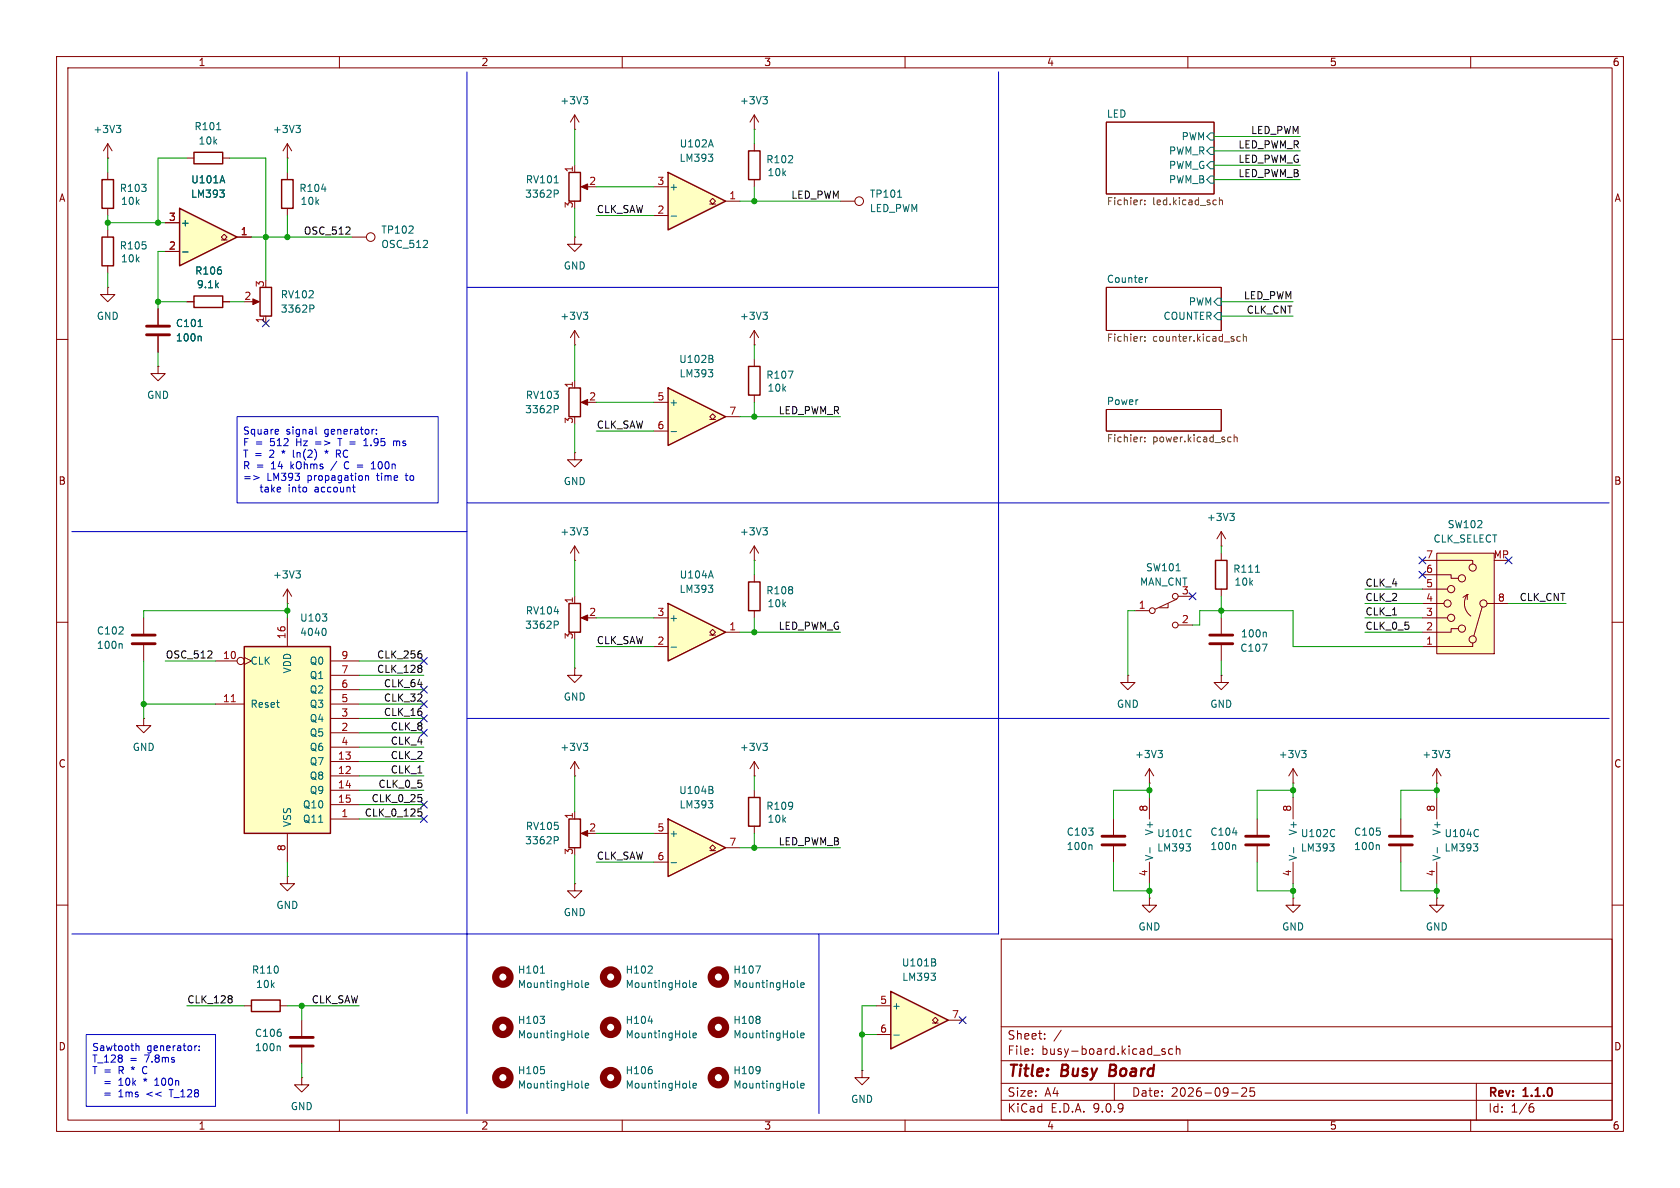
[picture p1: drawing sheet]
<svg xmlns="http://www.w3.org/2000/svg" width="297mm" height="210mm" viewBox="0 0 297 210" stroke-linecap="round" stroke-linejoin="round" font-family="sans-serif">
<g fill="none" stroke="#840000" stroke-width=".18">
<path d="M10 10h277v190h-277zM12 12h273v186h-273zM60 10v2M110 10v2M160 10v2M210 10v2M260 10v2M195.6 21.6h19v12.7h-19zM195.6 50.8h20.3v7.6h-20.3zM10 60h2M195.6 72.4h20.3v3.8h-20.3zM285 60h2"/>
<path d="M10 110h2M285 110h2M10 160h2M177 166h108v32h-108zM285 160h2M60 198v2M110 198v2M160 198v2M177 194.5h108M177 191.5h108M177 187.5h108M177 181.5h108"/>
<path d="M182.5 186.3v.1M182.5 185.5v.1M184.7 183.6v.1M184.7 182.8v.1M187.6 182.1l-1.3 2M197 191.5v3M204 186.5h1.1M206 185.5l-.4-.1-.2 .2 .1 .2 .5 .2v.3h-.6M207.3 185.5l-.4-.1-.3 .3v.4l.1 .2h.6M208 185.5l.2-.1 .3 .1 .1 .9M208 184.9v1.5M210 198v2"/>
<path d="M217.7 193.2h1.2M219.5 192.4l.6-.1 .2 .1 .1 .3-.9 1.1h.9M221.7 192.3h-.7v.7l.2-.1h.5l.1 .3-.1 .5-.2 .1-.5-.1M260 198v2M261 191.5v6.5M270.6 195.7h.4l.2 .3-.1 .5-.5 .1M271 195.1l-.4 .1"/>
</g>
<path d="M196.3 188.2l-.2 2h.7" fill="none" stroke="#840000" stroke-width=".4"/>
<g fill="none" stroke="#725600" stroke-width=".18">
<path d="M202 35.4h-.3M202.4 35.4v.1M202.4 36.1v.1M214.9 35.4h.1M215 36.1l-.1 .1M215.6 35.5l.2-.1h.3v.8M215.6 34.9v1.3M202 59.5h-.3M202.4 59.5v.2M219.3 59.5h-.4l-.2 .2 .1 .6h.5M219.8 59.6l.2-.1h.3l.1 .8M219.8 59.1v1.2"/>
<path d="M202 77.3h-.3M202.4 78v.1M202.4 60.2v.1M202.4 77.3v.1M217.3 77.3h.3M217.6 78l-.3 .1M218.2 77.4l.2-.1h.3v.8M218.2 76.8v1.3"/>
</g>
<path d="M214 23.5h.6v1.3h-.6l-.6-.7zM214 28.6h.6v1.2h-.6l-.6-.6zM214 26h.6v1.3h-.6l-.6-.6zM214 31.1h.6v1.3h-.6l-.6-.6zM202.5 49.1v.8M202.9 49.1l-.4 .2M215.3 52.7h.6v1.3h-.6l-.7-.7zM215.3 55.2h.6v1.3h-.6l-.7-.6z" fill="none" stroke="#006464" stroke-width=".18"/>
<path d="M118.1 144.8l10.2 5.1-10.2 5z" fill="#ffffc2"/>
<path d="M118.1 144.8l10.2 5.1-10.2 5zM132.3 141h2.1v5.1h-2.1z" fill="none" stroke="#840000" stroke-width=".25"/>
<path d="M133.3 139.7v1.3M115.6 147.3h2.5M115.6 152.4h2.5M125.5 150.4h.5l-.5-.5 .5-.5 .5 .5-.5 .5h.5M128.3 149.9h2.5M133.3 146.1v1.2M254 158.8v1.2h1.3l-1.3 1.3-1.3-1.3h1.3M254 158.8h.1" fill="none" stroke="#840000" stroke-width=".18"/>
<path d="M125.8 139.6l.3 .3-.1 .3-.2 .1M125.9 139.1l.1 .2-.1 .3M118.6 152.5h1M125.2 141.5h.8l-.4 .5M125.9 142.2v.5" fill="none" stroke="#006464" stroke-width=".18"/>
<path d="M254 97.8h10.2v17.8h-10.2z" fill="#ffffc2"/>
<g fill="none" stroke="#840000" stroke-width=".18">
<path d="M19 50.8v1.3h1.3l-1.3 1.2-1.2-1.2h1.2M19 50.8h.1M33 53.3h1.3M39.4 53.3h1.2M251.5 99.1h8.8v.6M254 97.8h10.2v17.8h-10.2zM101.6 105.4v1.3M103.1 109.2h1M200.7 108h2.5M206.5 106.7v.7h-1.5M208 105.9l-3.8 1.8M208.3 105.4h2.5"/>
<path d="M208.3 110.5h2.5M251.5 101.6h5v.6h1.3M251.5 106.7h3.8M251.5 109.2h4.4M251.5 104.1h4.4M257.8 111.1h-1.3v.7h-5M259.4 105.1a2.73 2.73 0 0 0 .6 3.8M259.4 105.1h.1M259.4 105.1v.9M259.4 105.1l-.8 .5M260.3 113.7v.6h-8.8M262 107.3l-1.4 5.1"/>
<path d="M262.9 106.7h3.8"/>
<circle cx="203.7" cy="108" r=".51"/>
<circle cx="207.8" cy="105.4" r=".51"/>
<circle cx="207.8" cy="110.5" r=".51"/>
<circle cx="255.9" cy="106.7" r=".63"/>
<circle cx="256.5" cy="109.2" r=".63"/>
<circle cx="256.5" cy="104.1" r=".63"/>
<circle cx="258.4" cy="102.2" r=".63"/>
<circle cx="258.4" cy="111.1" r=".63"/>
<circle cx="260.3" cy="113" r=".63"/>
<circle cx="260.3" cy="100.3" r=".63"/>
<circle cx="262.3" cy="106.7" r=".63"/>
</g>
<path d="M98 109.8h.5l.2 .2-.1 .4-.6 .1M207.9 100.9h.7" fill="none" stroke="#006464" stroke-width=".18"/>
<path d="M34.3 52.3h5.1v2.1h-5.1zM100.6 106.7h2v5.1h-2z" fill="none" stroke="#840000" stroke-width=".25"/>
<path d="M102.7 109.2l1.2-.5v1z" fill="#840000" stroke="#840000" stroke-width=".18"/>
<path d="M118.1 106.7l10.2 5.1-10.2 5z" fill="#ffffc2"/>
<path d="M18 31.8h2.1v5h-2.1zM46 50.8h2v5.1h-2zM118.1 106.7l10.2 5.1-10.2 5z" fill="none" stroke="#840000" stroke-width=".25"/>
<g fill="none" stroke="#840000" stroke-width=".18">
<path d="M19 27.9h.1M19 25.4l-.7 1.3M19 25.4l.8 1.3M19 25.4v2.5M19 30.5v1.3M19 36.8v1.3M44.4 53.3h1.1M47 55.9v1.3M62.2 41.9h2.6M101.6 41.9v1.3h1.3l-1.3 1.3-1.3-1.3h1.3M101.6 41.9h.1M101.6 99.1h.1"/>
<path d="M101.6 96.5l-.8 1.3M101.6 96.5l.8 1.3M101.6 96.5v2.6M25.4 109.2v2.8M25.4 114v2.8M115.6 109.2h2.5M115.6 114.3h2.5M125.5 112.3h.5l-.5-.5 .5-.5 .5 .5-.5 .5h.5M128.3 111.8h2.5M25.4 127v1.3h1.3l-1.3 1.2-1.3-1.2h1.3M25.4 127h.1M228.6 138.4h.1"/>
<path d="M228.6 135.9v2.5M228.6 135.9l-.8 1.3M228.6 135.9l.8 1.3M254 138.4h.1M254 135.9l-.8 1.3M254 135.9l.8 1.3M254 135.9v2.5M228.6 158.8v1.2h1.3l-1.3 1.3-1.3-1.3h1.3M228.6 158.8h.1M228.6 141v3.8M228.6 152.4v3.8M247.6 144.8v2.8"/>
<path d="M247.6 149.6v2.8M254 141v3.8M254 152.4v3.8"/>
<circle cx="65.5" cy="41.9" r=".76"/>
</g>
<g fill="none" stroke="#006464" stroke-width=".18">
<path d="M20.6 22.2h.7l-.4 .5M21.1 22.7l.2 .2v.3l-.2 .2M54.8 53.9h.5l.2 .3-.1 .3-.6 .1M103.1 93.3h.8l-.4 .5M103.7 93.8l.2 .2v.3l-.2 .3M21.4 113.8l.2 .2v.6M118.6 114.4h1M125.2 103.4h.8l-.4 .5M125.7 100.9l.4 1.3M125.9 104.1v.5M230.1 132.7h.8l-.4 .4M230.7 133.1l.2 .3v.3l-.2 .2"/>
<path d="M255.5 132.7h.8l-.4 .4M256.1 133.1l.2 .3v.3l-.2 .2M228.7 149.8v1M235.1 149.2h.7l-.4 .5M235.8 149.8v.5M235.9 146.7l.1 .1M236 147.8h-.1M243.7 149.3l.2 .2v.7M254.1 149.8v1M260.5 149.2h.7l-.4 .5M261.2 149.8v.5M261.3 146.7l.1 .1"/>
<path d="M261.4 147.8h-.1"/>
</g>
<path d="M23.4 112.3h4M23.4 113.8h4M245.6 147.8h4.1M245.6 149.4h4.1" fill="none" stroke="#840000" stroke-width=".51"/>
<path d="M44.7 52.8l1.1 .5-1.1 .5z" fill="#840000" stroke="#840000" stroke-width=".18"/>
<path d="M118.1 68.6l10.2 5.1-10.2 5z" fill="#ffffc2"/>
<path d="M34.3 26.9h5.1v2.1h-5.1zM100.6 68.6h2v5.1h-2zM118.1 68.6l10.2 5.1-10.2 5z" fill="none" stroke="#840000" stroke-width=".25"/>
<g fill="none" stroke="#840000" stroke-width=".18">
<path d="M33 27.9h1.3M39.4 27.9h1.2M27.9 54.6v2.8M27.9 59.4v2.8M101.6 58.4v2.6M101.6 58.4l-.8 1.3M101.6 58.4l.8 1.3M27.9 64.8v1.2h1.3l-1.3 1.3-1.2-1.3h1.2M27.9 64.8h.1M101.6 61h.1M101.6 67.3v1.3M103.1 71.1h1"/>
<path d="M115.6 71.1h2.5M115.6 76.2h2.5M125.5 74.2h.5l-.5-.5 .5-.5 .5 .5-.5 .5h.5M128.3 73.7h2.5M101.6 80v1.3h1.3l-1.3 1.3-1.3-1.3h1.3M101.6 80h.1"/>
</g>
<path d="M38.3 22.9h.7M35 57.7h.8M35.4 59.4l.2 .2v.7M103.1 55.2h.8l-.4 .5M103.7 55.7l.2 .2v.3l-.2 .3M98 71.7h.5l.2 .2-.1 .4-.6 .1M118.6 76.3h1M125.2 65.3h.8l-.4 .5M125.8 63.4l.3 .3-.1 .3-.2 .1M125.9 62.9l.1 .2-.1 .3M125.9 66v.5" fill="none" stroke="#006464" stroke-width=".18"/>
<path d="M25.9 57.7h4.1M25.9 59.2h4.1" fill="none" stroke="#840000" stroke-width=".51"/>
<path d="M102.7 71.1l1.2-.5v1z" fill="#840000" stroke="#840000" stroke-width=".18"/>
<path d="M31.7 36.8l10.2 5.1-10.2 5.1z" fill="#ffffc2"/>
<path d="M31.7 36.8l10.2 5.1-10.2 5.1zM100.6 30.5h2v5.1h-2z" fill="none" stroke="#840000" stroke-width=".25"/>
<path d="M29.2 39.4h2.5M101.6 29.2v1.3M103.1 33h1M29.2 44.5h2.5M39.1 42.4h.5l-.5-.5 .5-.5 .5 .5-.5 .5h.5M41.9 41.9h2.5M101.6 118.1v1.3h1.3l-1.3 1.3-1.3-1.3h1.3M101.6 118.1h.1M101.6 137.2h.1M101.6 134.6v2.6M101.6 134.6l-.8 1.3M101.6 134.6l.8 1.3" fill="none" stroke="#840000" stroke-width=".18"/>
<path d="M38.9 33.6h.7l-.4 .5M39.3 31.1l.4 1.2M39.6 34.2v.5M98 33.6h.5l.2 .2-.1 .4-.6 .1M98 32.3h.7M32.3 44.5h.9M103.1 131.4h.8l-.4 .5M103.7 131.9l.2 .2v.3l-.2 .3" fill="none" stroke="#006464" stroke-width=".18"/>
<path d="M102.7 33l1.2-.5v1z" fill="#840000" stroke="#840000" stroke-width=".18"/>
<path d="M118.1 30.5l10.2 5.1-10.2 5z" fill="#ffffc2"/>
<path d="M118.1 30.5l10.2 5.1-10.2 5zM18 41.9h2.1v5.1h-2.1zM214.9 99.1h2v5h-2zM44.4 176.8h5.1v2h-5.1z" fill="none" stroke="#840000" stroke-width=".25"/>
<g fill="none" stroke="#840000" stroke-width=".18">
<path d="M101.6 22.9h.1M101.6 20.3l-.8 1.3M101.6 20.3l.8 1.3M101.6 20.3v2.6M115.6 33h2.5M115.6 38.1h2.5M125.5 36.1h.5l-.5-.5 .5-.5 .5 .5-.5 .5h.5M128.3 35.6h2.5M19 40.6v1.3M19 47v1.3M215.9 96.5h.1M215.9 94v2.5"/>
<path d="M215.9 97.8v1.3M215.9 94l-.8 1.3M215.9 94l.8 1.3M215.9 104.1v1.3M43.2 177.8h1.2M49.5 177.8h1.3M53.3 180.3v2.8M53.3 185.2v2.8"/>
</g>
<path d="M103.1 17.1h.8l-.4 .5M103.7 17.6l.2 .2v.3l-.2 .3M118.6 38.2h1M125.2 27.2h.8l-.4 .5M125.7 24.7l.4 1.3M125.9 27.9v.5M217.4 90.7h.8l-.4 .5M218 91.2l.2 .3v.3l-.2 .2M222 101.2h.7M49.4 184.9l.1 .2v.6" fill="none" stroke="#006464" stroke-width=".18"/>
<path d="M51.3 183.4h4.1M51.3 184.9h4.1" fill="none" stroke="#840000" stroke-width=".51"/>
<path d="M43.2 114.3h15.2v33h-15.2z" fill="#ffffc2"/>
<path d="M43.2 114.3h15.2v33h-15.2z" fill="none" stroke="#840000" stroke-width=".25"/>
<g fill="none" stroke="#840000" stroke-width=".18">
<path d="M38.1 116.8h3.8M43.2 116.2l1.2 .6-1.2 .7M50.8 109.2v5.1M58.4 116.8h5.1M58.4 119.4h5.1M199.4 119.4v1.3h1.3l-1.3 1.2-1.3-1.2h1.3M199.4 119.4h.1M38.1 124.5h5.1M58.4 124.5h5.1M58.4 121.9h5.1M58.4 127h5.1M58.4 129.5h5.1"/>
<path d="M58.4 132.1h5.1M58.4 134.6h5.1M58.4 137.2h5.1M58.4 139.7h5.1M50.8 147.3v5.1M58.4 142.2h5.1M58.4 144.8h5.1"/>
<circle cx="42.5" cy="116.8" r=".63"/>
</g>
<path d="M40.9 124h.7" fill="none" stroke="#a90000" stroke-width=".18"/>
<path d="M57 108.5h.8l-.5 .5M57.3 111.1a.79 .79 0 0 1 0 1.2M57.7 109.1v.6" fill="none" stroke="#006464" stroke-width=".18"/>
<path d="M157.5 175.3l10.1 5-10.1 5.1z" fill="#ffffc2"/>
<path d="M49.8 31.8h2v5h-2zM132.3 26.7h2.1v5.1h-2.1zM132.3 64.8h2.1v5.1h-2.1zM132.3 102.9h2.1v5.1h-2.1zM100.6 144.8h2v5.1h-2zM157.5 175.3l10.1 5-10.1 5.1z" fill="none" stroke="#840000" stroke-width=".25"/>
<g fill="none" stroke="#840000" stroke-width=".18">
<path d="M29.2 39.4h2.5M50.8 27.9h.1M50.8 25.4l-.8 1.3M50.8 25.4l.8 1.3M50.8 25.4v2.5M50.8 30.5v1.3M50.8 36.8v1.3M133.3 22.9h.1M133.3 20.3v2.6M133.3 25.4v1.3M133.3 31.8v1.2M133.3 20.3l-.7 1.3"/>
<path d="M133.3 20.3l.8 1.3M148.6 35.6h2.5M27.9 54.6v2.8M27.9 59.4v2.8M29.2 44.5h2.5M33 53.3h1.3M39.4 53.3h1.2M41.9 41.9h2.5M133.3 58.4v2.6M133.3 58.4l-.7 1.3M133.3 58.4l.8 1.3M133.3 61h.1"/>
<path d="M133.3 63.5v1.3M133.3 69.9v1.2M133.3 99.1h.1M133.3 96.5v2.6M133.3 96.5l-.7 1.3M133.3 96.5l.8 1.3M50.8 106.7h.1M50.8 104.1v2.6M50.8 104.1l-.8 1.3M50.8 104.1l.8 1.3M133.3 101.6v1.3M133.3 108v1.2"/>
<path d="M215.9 119.4v1.3h1.3l-1.3 1.2-1.3-1.2h1.3M215.9 119.4h.1M215.9 109.2v2.8M215.9 114v2.8M133.3 137.2h.1M133.3 134.6v2.6M133.3 134.6l-.7 1.3M133.3 134.6l.8 1.3M203.2 138.4h.1M203.2 135.9v2.5M203.2 135.9l-.8 1.3M203.2 135.9l.8 1.3"/>
<path d="M50.8 154.9v1.3h1.3l-1.3 1.3-1.3-1.3h1.3M50.8 154.9h.1M101.6 156.2v1.3h1.3l-1.3 1.3-1.3-1.3h1.3M101.6 156.2h.1M101.6 143.5v1.3M103.1 147.3h1M196.8 144.8v2.8M196.8 149.6v2.8M203.2 158.8v1.2h1.3l-1.3 1.3-1.3-1.3h1.3M203.2 158.8h.1M203.2 141v3.8M203.2 152.4v3.8"/>
<path d="M222.2 144.8v2.8M222.2 149.6v2.8M154.9 177.8h2.6M53.3 190.5v1.3h1.3l-1.3 1.2-1.2-1.2h1.2M53.3 190.5h.1M152.4 189.2v1.3h1.3l-1.3 1.3-1.3-1.3h1.3M152.4 189.2h.1M154.9 182.9h2.6M164.8 180.8h.6l-.6-.5 .6-.5 .5 .5-.5 .5h.5M167.6 180.3h2.6"/>
<circle cx="151.9" cy="35.6" r=".76"/>
</g>
<g fill="none" stroke="#006464" stroke-width=".18">
<path d="M134.9 17.1h.7l-.4 .5M135.4 17.6l.2 .2v.3l-.2 .3M38.9 33.6h.7l-.4 .5M39.3 31.1l.4 1.2M39.6 34.2v.5M52.3 22.2h.8l-.4 .5M52.9 22.7l.2 .2v.3l-.2 .2M56.9 33.4h.7M158.7 34.9h.7M32.3 44.5h.9M35 57.7h.8M35.4 59.4l.2 .2v.7"/>
<path d="M134.9 55.2h.7l-.4 .5M135.4 55.7l.2 .2v.3l-.2 .3M139.3 65.6h.9l-.6 1.3M134.9 93.3h.7l-.4 .5M135.4 93.8l.2 .2v.3l-.2 .3M52.3 100.9h.8l-.4 .5M52.9 101.4l.2 .2v.3l-.2 .3M223.1 113.9h.9l-.6 1.2M223.7 111.7l.2 .2v.7M134.9 131.4h.7l-.4 .5M135.4 131.9l.2 .2v.3l-.2 .3M204.7 132.7h.8l-.4 .4"/>
<path d="M205.3 133.1l.2 .3v.3l-.2 .2M98 147.9h.5l.2 .2-.1 .4-.6 .1M192.9 149.3l.2 .2v.7M203.3 149.8v1M209.7 149.2h.7l-.4 .5M210.4 149.8v.5M210.5 146.7l.1 .1M210.6 147.8h-.1M217.9 147.2h.8M218.3 149.3l.2 .2v.7M95.5 179.6h.8l-.5 .5M95.5 172h.8"/>
<path d="M102.9 174.4l.1 .2M103.5 174.1l.6-.1-.1-.2-.4-.1-.1 .2v.6h.5M114.5 172h.8M115.3 170.9v.4M121.9 174.4l.2 .2M122.5 174.1l.6-.1v-.2l-.4-.1-.2 .2 .1 .6h.5M133.6 170.8h.8l-.5 1.2M134.3 179.8v.3M141 174.4l.1 .2M141.6 174.1l.6-.1-.1-.2-.4-.1-.1 .2v.6h.5M164.6 172h.8l-.5 .5M165.1 170.1l.3 .2v.3l-.2 .2"/>
<path d="M165.3 169.6l.1 .1-.1 .3M165.3 172.6v.6M96.2 189.1v.6M96.2 180.3v.5M102.9 192.2l.1 .1M102.9 183.3l.1 .2M103.5 191.9l.6-.1-.1-.2-.4-.1-.1 .2v.6h.5M103.5 183l.6-.1-.1-.2-.4-.1-.1 .2v.6h.5M114.6 180.5h.8M115.3 189.1v.6M121.9 192.2l.2 .1M121.9 183.3l.2 .2"/>
<path d="M122.5 191.9l.6-.1v-.2l-.4-.1-.2 .2 .1 .6h.5M122.5 183l.6-.1v-.2l-.4-.1-.2 .2 .1 .6h.5M134.3 188.7v.8M134.3 180.3v.5M134.4 189.1l-.1 .1M141 192.2l.1 .1M141 183.3l.1 .2M141.6 191.9l.6-.1-.1-.2-.4-.1-.1 .2v.6h.5M141.6 183l.6-.1-.1-.2-.4-.1-.1 .2v.6h.5M158 183h1"/>
</g>
<path d="M213.9 113.8h4M213.9 112.3h4M194.8 147.8h4.1M194.8 149.4h4.1M220.2 147.8h4.1M220.2 149.4h4.1" fill="none" stroke="#840000" stroke-width=".51"/>
<path d="M102.7 147.3l1.2-.5v1z" fill="#840000" stroke="#840000" stroke-width=".18"/>
<g fill="none" stroke="#840000" stroke-width="1.3">
<circle cx="88.9" cy="172.7" r="1.27"/>
<circle cx="107.9" cy="172.7" r="1.27"/>
<circle cx="127" cy="172.7" r="1.27"/>
<circle cx="88.9" cy="190.5" r="1.27"/>
<circle cx="88.9" cy="181.6" r="1.27"/>
<circle cx="107.9" cy="190.5" r="1.27"/>
<circle cx="107.9" cy="181.6" r="1.27"/>
<circle cx="127" cy="190.5" r="1.27"/>
<circle cx="127" cy="181.6" r="1.27"/>
</g>
<path d="M74.5 115.6l.1 .2-.1 .5M74.5 117.7l.1 .1-.1 .3M74.5 118.2l.1 .2-.1 .4M73.9 143h.6M73.9 140.5h.6M74 143.5h.3l.3 .2-.1 .4-.5 .2M74.5 141l.1 .2-.1 .5M40.9 176.1l.1 .2-.1 .2M40.9 176.6l.1 .2-.1 .4" fill="none" stroke="#0f0f0f" stroke-width=".18"/>
<g fill="none" stroke="#0000c2" stroke-width=".18">
<path d="M82.5 12.7v184.2M176.5 12.7v152.4h-163.8M82.5 50.8h94M41.9 73.7h35.6v15.2h-35.6zM49.1 75.9l.2 .3-.7 .1M49.2 76.7h-.1M55.8 75.5v1.1l.2 .1M57.4 79.7l.3 .2-.2 .2M60 79.6h-.5v1.2M64.3 78.8h.7M64.7 77.5v1.3M66 75.9h.1"/>
<path d="M66.5 76.6v.1M66.5 76v.1M69.6 77.9v.9M69.6 78.1l.3-.2 .2 .2M70.1 78.1v.7M70.3 77.9l-.2 .2M12.7 94h69.8M44.8 84.1l1 .3-1 .4M55.8 86.5l-.1 .2 .1 .3M59.5 80.2h.5M59.8 80.2l.4 .6M61.1 81.7l-.2 .5 .2 .6"/>
<path d="M64.6 84.1v.8M64.6 84.2l.2-.1h.3l.1 .8M65.6 82.9h.8M65.6 82l.4-.4v1.3M82.5 88.9h202M82.5 127h202M144.8 165.1v31.8M15.2 182.9h22.9v12.7h-22.9zM24 185l.2-.1h.3l.1 .8M27.4 191.9h.7M27.6 190.8l-.2 .1M34.8 184.9l-.4 .2"/>
<path d="M35.2 185.6v.1M35.2 184.9v.2"/>
</g>
<g fill="none" stroke="#009600" stroke-width=".18">
<path d="M19 27.9v2.6M19 38.1v2.5M19 39.4h10.2M33 27.9h-5.1v11.5M40.6 27.9h6.4v21.6M50.8 27.9v2.6M50.8 38.1v3.8M101.6 22.9v6.3M101.6 36.8v5.1M105.4 33h10.2M105.4 38.1h10.2M130.8 35.6h17.8"/>
<path d="M133.3 22.9v2.5M133.3 33v2.6M214.6 29.2h15.3M214.6 24.1h15.3M214.6 26.7h15.3M214.6 31.8h15.3M19 48.3v2.5M27.9 53.3h5.1M29.2 44.5h-1.3v10.1M40.6 53.3h2.6M44.4 41.9h17.8M215.9 53.3h12.7"/>
<path d="M215.9 55.9h12.7M27.9 62.2v2.6M101.6 61v6.3M101.6 74.9v5.1M105.4 76.2h10.2M105.4 71.1h10.2M130.8 73.7h17.8M133.3 61v2.5M133.3 71.1v2.6M101.6 99.1v6.3M133.3 99.1v2.5M215.9 96.5v1.3"/>
<path d="M25.4 116.8v10.2M29.2 116.8h8.9M50.8 108h-25.4v1.2M50.8 106.7v2.5M63.5 119.4h11.4M63.5 116.8h11.4M101.6 113v5.1M105.4 109.2h10.2M105.4 114.3h10.2M130.8 111.8h17.8M133.3 109.2v2.6M200.7 108h-1.3v11.4"/>
<path d="M210.8 110.5h1.3v-2.5h16.5v6.3h22.9M215.9 105.4v3.8M215.9 116.8v2.6M241.3 111.8h10.2M241.3 109.2h10.2M241.3 104.1h10.2M241.3 106.7h10.2M266.7 106.7h10.2M25.4 124.5h12.7M63.5 121.9h11.4M63.5 124.5h11.4M63.5 127h11.4"/>
<path d="M63.5 129.5h11.4M63.5 139.7h11.4M63.5 134.6h11.4M63.5 137.2h11.4M63.5 132.1h11.4M101.6 137.2v6.3M133.3 137.2v2.5M203.2 139.7h-6.4v5.1M203.2 138.4v2.6M228.6 139.7h-6.4v5.1M228.6 138.4v2.6M254 138.4v2.6"/>
<path d="M254 139.7h-6.4v5.1M50.8 152.4v2.5M63.5 144.8h11.4M63.5 142.2h11.4M101.6 151.1v5.1M105.4 147.3h10.2M105.4 152.4h10.2M130.8 149.9h17.8M133.3 147.3v2.6M196.8 152.4v5.1h6.4M203.2 156.2v2.6M222.2 152.4v5.1h6.4"/>
<path d="M228.6 156.2v2.6M247.6 152.4v5.1h6.4M254 156.2v2.6M33 177.8h10.2M50.8 177.8h12.7M53.3 177.8v2.5M154.9 177.8h-2.5v11.4M53.3 188v2.5M152.4 182.9h2.5"/>
</g>
<g fill="none" stroke="#000084" stroke-width=".18">
<path d="M46.4 56.5l1.2 1.3M47.6 56.5l-1.2 1.3M250.9 98.5l1.2 1.2M252.1 98.5l-1.2 1.2M266.1 98.5l1.2 1.2M267.3 98.5l-1.2 1.2M74.3 116.2l1.2 1.2M75.5 116.2l-1.2 1.2M210.2 104.8l1.2 1.2M211.4 104.8l-1.2 1.2M250.9 101l1.2 1.2M252.1 101l-1.2 1.2"/>
<path d="M74.3 126.4l1.2 1.2M74.3 121.3l1.2 1.2M74.3 123.9l1.2 1.2M74.3 128.9l1.2 1.2M75.5 126.4l-1.2 1.2M75.5 121.3l-1.2 1.2M75.5 123.9l-1.2 1.2M75.5 128.9l-1.2 1.2M74.3 144.2l1.2 1.2M74.3 141.6l1.2 1.2M75.5 144.2l-1.2 1.2M75.5 141.6l-1.2 1.2"/>
<path d="M169.6 179.7l1.2 1.2M170.8 179.7l-1.2 1.2"/>
</g>
<g fill="#009600" stroke="#009600" stroke-width=".18">
<circle cx="53.3" cy="177.8" r=".46"/>
<circle cx="133.3" cy="149.9" r=".46"/>
<circle cx="47" cy="41.9" r=".46"/>
<circle cx="19" cy="39.4" r=".46"/>
<circle cx="27.9" cy="39.4" r=".46"/>
<circle cx="50.8" cy="41.9" r=".46"/>
<circle cx="27.9" cy="53.3" r=".46"/>
<circle cx="25.4" cy="124.5" r=".46"/>
<circle cx="50.8" cy="108" r=".46"/>
<circle cx="133.3" cy="111.8" r=".46"/>
<circle cx="133.3" cy="35.6" r=".46"/>
<circle cx="133.3" cy="73.7" r=".46"/>
<circle cx="203.2" cy="139.7" r=".46"/>
<circle cx="203.2" cy="157.5" r=".46"/>
<circle cx="228.6" cy="157.5" r=".46"/>
<circle cx="215.9" cy="108" r=".46"/>
<circle cx="152.4" cy="182.9" r=".46"/>
<circle cx="228.6" cy="139.7" r=".46"/>
<circle cx="254" cy="139.7" r=".46"/>
<circle cx="254" cy="157.5" r=".46"/>
</g>
<g font-size="2.8" fill="#840000">
<text x="178" y="190.9">Title:</text>
<text x="187.7" y="190.9">Busy</text>
<text x="196.9" y="190.9">Board</text>
</g>
<g font-size="2.1" fill="#840000">
<text x="178" y="184">Sheet:</text>
<text x="178" y="186.7">File:</text>
<text x="184.1" y="186.7">busy-board.kicad_sch</text>
<text x="178" y="196.9">KiCad</text>
<text x="178" y="194.1">Size:</text>
<text x="184.7" y="194.1">A4</text>
<text x="185.7" y="196.9">E.D.A.</text>
<text x="193.3" y="196.9">9.0.9</text>
<text x="200" y="194.1">Date:</text>
<text x="207" y="194.1">2026-09-25</text>
<text x="263" y="194.3">Rev:</text>
<text x="263" y="196.9">Id:</text>
<text x="267.1" y="196.9">1/6</text>
<text x="269.4" y="194.3">1.1.0</text>
</g>
<g font-size="1.8" fill="#840000">
<text x="35" y="11.9">1</text>
<text x="85" y="11.9">2</text>
<text x="135" y="11.9">3</text>
<text x="185" y="11.9">4</text>
<text x="235" y="11.9">5</text>
<text x="285" y="11.9">6</text>
<text x="10.3" y="35.9">A</text>
<text x="285.3" y="35.9">A</text>
<text x="10.3" y="85.9">B</text>
<text x="285.3" y="85.9">B</text>
<text x="10.3" y="135.9">C</text>
<text x="285.3" y="135.9">C</text>
<text x="10.3" y="185.9">D</text>
<text x="285.3" y="185.9">D</text>
<text x="35" y="199.9">1</text>
<text x="85" y="199.9">2</text>
<text x="135" y="199.9">3</text>
<text x="185" y="199.9">4</text>
<text x="235" y="199.9">5</text>
<text x="285" y="199.9">6</text>
</g>
<g font-size="1.8" fill="#006464">
<text x="16.4" y="23.7">+3V3</text>
<text x="34.3" y="23.2">R101</text>
<text x="48.2" y="23.7">+3V3</text>
<text x="99" y="18.6">+3V3</text>
<text x="130.7" y="18.6">+3V3</text>
<text x="195.6" y="20.9">LED</text>
<text x="35" y="25.8">10k</text>
<text x="120" y="28.8">LM393</text>
<text x="120.1" y="26.3">U102A</text>
<text x="135.4" y="29.1">R102</text>
<text x="206.6" y="27.5">PWM_R</text>
<text x="208.8" y="25">PWM</text>
<text x="21.1" y="34.1">R103</text>
<text x="33.7" y="35.2">LM393</text>
<text x="33.7" y="32.6">U101A</text>
<text x="52.8" y="34.1">R104</text>
<text x="92.7" y="35.2">3362P</text>
<text x="92.9" y="32.6">RV101</text>
<text x="118.2" y="33.9">+</text>
<text x="135.6" y="31.3">10k</text>
<text x="153.7" y="35.2">TP101</text>
<text x="206.6" y="30.1">PWM_G</text>
<text x="206.6" y="32.6">PWM_B</text>
<text x="21.3" y="36.4">10k</text>
<text x="31.9" y="40.2">+</text>
<text x="53" y="36.4">10k</text>
<text x="67.3" y="41.5">TP102</text>
<text x="153.7" y="37.7">LED_PWM</text>
<text x="21.1" y="44.3">R105</text>
<text x="21.3" y="46.6">10k</text>
<text x="67.3" y="44">OSC_512</text>
<text x="99.6" y="47.9">GND</text>
<text x="34.4" y="48.7">R106</text>
<text x="34.7" y="51.2">9.1k</text>
<text x="49.5" y="52.9">RV102</text>
<text x="195.6" y="50.1">Counter</text>
<text x="17" y="56.7">GND</text>
<text x="31" y="58">C101</text>
<text x="49.5" y="55.5">3362P</text>
<text x="99" y="56.7">+3V3</text>
<text x="130.7" y="56.7">+3V3</text>
<text x="205.6" y="56.7">COUNTER</text>
<text x="210.1" y="54.2">PWM</text>
<text x="31" y="60.6">100n</text>
<text x="120" y="64.4">U102B</text>
<text x="25.9" y="70.7">GND</text>
<text x="92.9" y="70.7">RV103</text>
<text x="118.2" y="72">+</text>
<text x="120" y="66.9">LM393</text>
<text x="135.4" y="67.2">R107</text>
<text x="135.6" y="69.4">10k</text>
<text x="195.6" y="71.7">Power</text>
<text x="92.7" y="73.3">3362P</text>
<text x="99.6" y="86">GND</text>
<text x="99" y="94.8">+3V3</text>
<text x="130.7" y="94.8">+3V3</text>
<text x="213.3" y="92.3">+3V3</text>
<text x="255.8" y="93.6">SW102</text>
<text x="202.5" y="101.2">SW101</text>
<text x="217.9" y="101.4">R111</text>
<text x="253.3" y="96.1">CLK_SELECT</text>
<text x="48.2" y="102.5">+3V3</text>
<text x="120" y="105">LM393</text>
<text x="120.1" y="102.5">U104A</text>
<text x="135.4" y="105.3">R108</text>
<text x="135.6" y="107.5">10k</text>
<text x="201.4" y="103.7">MAN_CNT</text>
<text x="218.1" y="103.7">10k</text>
<text x="17" y="112.4">C102</text>
<text x="53" y="110.1">U103</text>
<text x="53" y="112.6">4040</text>
<text x="92.7" y="111.4">3362P</text>
<text x="92.9" y="108.8">RV104</text>
<text x="118.2" y="110.1">+</text>
<text x="219.3" y="112.9">100n</text>
<text x="17" y="114.9">100n</text>
<text x="44.2" y="117.7">CLK</text>
<text x="51.7" y="119.1" transform="rotate(-90 51.7 119.1)">VDD</text>
<text x="54.7" y="117.7">Q0</text>
<text x="219.2" y="115.4">C107</text>
<text x="44.2" y="125.3">Reset</text>
<text x="54.7" y="120.2">Q1</text>
<text x="54.7" y="122.8">Q2</text>
<text x="54.7" y="125.3">Q3</text>
<text x="99.6" y="124.1">GND</text>
<text x="197.4" y="125.3">GND</text>
<text x="213.9" y="125.3">GND</text>
<text x="54.7" y="127.9">Q4</text>
<text x="54.7" y="130.4">Q5</text>
<text x="23.4" y="132.9">GND</text>
<text x="54.7" y="132.9">Q6</text>
<text x="54.7" y="135.5">Q7</text>
<text x="99" y="132.9">+3V3</text>
<text x="130.7" y="132.9">+3V3</text>
<text x="200.6" y="134.2">+3V3</text>
<text x="226" y="134.2">+3V3</text>
<text x="251.4" y="134.2">+3V3</text>
<text x="53.5" y="143.1">Q10</text>
<text x="54.7" y="138">Q8</text>
<text x="54.7" y="140.6">Q9</text>
<text x="120" y="140.6">U104B</text>
<text x="120" y="143.1">LM393</text>
<text x="135.4" y="143.4">R109</text>
<text x="51.7" y="146.3" transform="rotate(-90 51.7 146.3)">VSS</text>
<text x="53.5" y="145.6">Q11</text>
<text x="92.7" y="149.5">3362P</text>
<text x="92.9" y="146.9">RV105</text>
<text x="118.2" y="148.2">+</text>
<text x="135.6" y="145.6">10k</text>
<text x="188.5" y="147.9">C103</text>
<text x="204.1" y="147.8" transform="rotate(-90 204.1 147.8)">V+</text>
<text x="204.5" y="148.2">U101C</text>
<text x="213.9" y="147.9">C104</text>
<text x="229.5" y="147.8" transform="rotate(-90 229.5 147.8)">V+</text>
<text x="229.9" y="148.2">U102C</text>
<text x="239.3" y="147.9">C105</text>
<text x="254.9" y="147.8" transform="rotate(-90 254.9 147.8)">V+</text>
<text x="255.3" y="148.2">U104C</text>
<text x="188.5" y="150.5">100n</text>
<text x="204.1" y="152.3" transform="rotate(-90 204.1 152.3)">V-</text>
<text x="204.5" y="150.7">LM393</text>
<text x="213.9" y="150.5">100n</text>
<text x="229.5" y="152.3" transform="rotate(-90 229.5 152.3)">V-</text>
<text x="229.9" y="150.7">LM393</text>
<text x="239.3" y="150.5">100n</text>
<text x="254.9" y="152.3" transform="rotate(-90 254.9 152.3)">V-</text>
<text x="255.3" y="150.7">LM393</text>
<text x="48.8" y="160.9">GND</text>
<text x="99.6" y="162.2">GND</text>
<text x="201.2" y="164.7">GND</text>
<text x="226.6" y="164.7">GND</text>
<text x="252" y="164.7">GND</text>
<text x="44.4" y="172.3">R110</text>
<text x="91.4" y="172.3">H101</text>
<text x="110.5" y="172.3">H102</text>
<text x="129.5" y="172.3">H107</text>
<text x="159.3" y="171">U101B</text>
<text x="159.4" y="173.6">LM393</text>
<text x="45.2" y="174.9">10k</text>
<text x="91.4" y="174.9">MountingHole</text>
<text x="110.5" y="174.9">MountingHole</text>
<text x="129.5" y="174.9">MountingHole</text>
<text x="157.6" y="178.7">+</text>
<text x="45" y="183.5">C106</text>
<text x="91.4" y="181.2">H103</text>
<text x="91.4" y="183.7">MountingHole</text>
<text x="110.5" y="181.2">H104</text>
<text x="110.5" y="183.7">MountingHole</text>
<text x="129.5" y="181.2">H108</text>
<text x="129.5" y="183.7">MountingHole</text>
<text x="45" y="186">100n</text>
<text x="91.4" y="190.1">H105</text>
<text x="110.5" y="190.1">H106</text>
<text x="129.5" y="190.1">H109</text>
<text x="51.3" y="196.4">GND</text>
<text x="91.4" y="192.6">MountingHole</text>
<text x="110.5" y="192.6">MountingHole</text>
<text x="129.5" y="192.6">MountingHole</text>
<text x="150.4" y="195.2">GND</text>
</g>
<g font-size="1.8" fill="#0f0f0f">
<text x="221.1" y="23.8">LED_PWM</text>
<text x="218.8" y="26.3">LED_PWM_R</text>
<text x="218.8" y="28.9">LED_PWM_G</text>
<text x="139.8" y="35.2">LED_PWM</text>
<text x="218.8" y="31.4">LED_PWM_B</text>
<text x="53.6" y="41.6">OSC_512</text>
<text x="105.4" y="37.8">CLK_SAW</text>
<text x="219.8" y="53">LED_PWM</text>
<text x="220.3" y="55.5">CLK_CNT</text>
<text x="105.4" y="75.9">CLK_SAW</text>
<text x="137.6" y="73.3">LED_PWM_R</text>
<text x="241.3" y="103.8">CLK_4</text>
<text x="241.3" y="106.3">CLK_2</text>
<text x="268.6" y="106.3">CLK_CNT</text>
<text x="105.4" y="114">CLK_SAW</text>
<text x="137.6" y="111.4">LED_PWM_G</text>
<text x="241.3" y="108.9">CLK_1</text>
<text x="241.3" y="111.4">CLK_0_5</text>
<text x="29.2" y="116.5">OSC_512</text>
<text x="66.6" y="116.5">CLK_256</text>
<text x="66.6" y="119">CLK_128</text>
<text x="67.8" y="121.6">CLK_64</text>
<text x="67.8" y="124.1">CLK_32</text>
<text x="67.8" y="126.7">CLK_16</text>
<text x="69" y="129.2">CLK_8</text>
<text x="69" y="131.7">CLK_4</text>
<text x="69" y="136.8">CLK_1</text>
<text x="69" y="134.3">CLK_2</text>
<text x="65.6" y="141.9">CLK_0_25</text>
<text x="66.8" y="139.4">CLK_0_5</text>
<text x="64.4" y="144.4">CLK_0_125</text>
<text x="137.6" y="149.5">LED_PWM_B</text>
<text x="105.4" y="152.1">CLK_SAW</text>
<text x="33" y="177.5">CLK_128</text>
<text x="55" y="177.5">CLK_SAW</text>
</g>
<g font-size="1.8" fill="#a90000">
<text x="101.3" y="30.6" transform="rotate(-90 101.3 30.6)">1</text>
<text x="104.1" y="32.8">2</text>
<text x="116.1" y="32.8">3</text>
<text x="128.8" y="35.3">1</text>
<text x="29.8" y="39.1">3</text>
<text x="42.5" y="41.7">1</text>
<text x="101.3" y="36.9" transform="rotate(-90 101.3 36.9)">3</text>
<text x="116.1" y="37.8">2</text>
<text x="29.8" y="44.2">2</text>
<text x="43.1" y="53.1">2</text>
<text x="46.7" y="50.9" transform="rotate(-90 46.7 50.9)">3</text>
<text x="46.7" y="57.2" transform="rotate(-90 46.7 57.2)">1</text>
<text x="101.3" y="68.7" transform="rotate(-90 101.3 68.7)">1</text>
<text x="104.1" y="70.9">2</text>
<text x="116.1" y="70.9">5</text>
<text x="101.3" y="75" transform="rotate(-90 101.3 75)">3</text>
<text x="116.1" y="75.9">6</text>
<text x="128.8" y="73.4">7</text>
<text x="252" y="101.3">6</text>
<text x="252" y="98.8">7</text>
<text x="264" y="98.8">MP</text>
<text x="101.3" y="106.8" transform="rotate(-90 101.3 106.8)">1</text>
<text x="201.2" y="107.7">1</text>
<text x="208.8" y="105.2">3</text>
<text x="252" y="106.4">4</text>
<text x="252" y="103.9">5</text>
<text x="264.7" y="106.4">8</text>
<text x="50.5" y="113.1" transform="rotate(-90 50.5 113.1)">16</text>
<text x="101.3" y="113.1" transform="rotate(-90 101.3 113.1)">3</text>
<text x="104.1" y="109">2</text>
<text x="116.1" y="109">3</text>
<text x="128.8" y="111.5">1</text>
<text x="208.8" y="110.2">2</text>
<text x="252" y="111.5">2</text>
<text x="252" y="109">3</text>
<text x="39.3" y="116.6">10</text>
<text x="60.3" y="116.6">9</text>
<text x="60.3" y="119.1">7</text>
<text x="116.1" y="114">2</text>
<text x="252" y="114">1</text>
<text x="39.3" y="124.2">11</text>
<text x="60.3" y="121.7">6</text>
<text x="60.3" y="124.2">5</text>
<text x="60.3" y="126.7">3</text>
<text x="60.3" y="129.3">2</text>
<text x="60.3" y="131.8">4</text>
<text x="59.6" y="134.4">13</text>
<text x="59.6" y="136.9">12</text>
<text x="59.6" y="139.4">14</text>
<text x="59.6" y="142">15</text>
<text x="202.9" y="143.6" transform="rotate(-90 202.9 143.6)">8</text>
<text x="228.3" y="143.6" transform="rotate(-90 228.3 143.6)">8</text>
<text x="253.7" y="143.6" transform="rotate(-90 253.7 143.6)">8</text>
<text x="60.3" y="144.5">1</text>
<text x="101.3" y="144.9" transform="rotate(-90 101.3 144.9)">1</text>
<text x="104.1" y="147.1">2</text>
<text x="116.1" y="147.1">5</text>
<text x="128.8" y="149.6">7</text>
<text x="50.5" y="150.6" transform="rotate(-90 50.5 150.6)">8</text>
<text x="101.3" y="151.2" transform="rotate(-90 101.3 151.2)">3</text>
<text x="116.1" y="152.1">6</text>
<text x="202.9" y="155" transform="rotate(-90 202.9 155)">4</text>
<text x="228.3" y="155" transform="rotate(-90 228.3 155)">4</text>
<text x="253.7" y="155" transform="rotate(-90 253.7 155)">4</text>
<text x="155.5" y="177.5">5</text>
<text x="155.5" y="182.6">6</text>
<text x="168.2" y="180.1">7</text>
</g>
<g font-size="1.8" fill="#725600">
<text x="195.6" y="36.6">Fichier:</text>
<text x="203.8" y="36.6">led.kicad_sch</text>
<text x="195.6" y="60.7">Fichier:</text>
<text x="203.8" y="60.7">counter.kicad_sch</text>
<text x="195.6" y="78.5">Fichier:</text>
<text x="203.8" y="78.5">power.kicad_sch</text>
</g>
<g font-size="1.8" fill="#0000c2">
<text x="42.9" y="77">Square</text>
<text x="50.6" y="77">signal</text>
<text x="57.5" y="77">generator:</text>
<text x="42.9" y="79.1">F =</text>
<text x="42.9" y="81.1">T =</text>
<text x="42.9" y="83.2">R =</text>
<text x="47.7" y="81.1">2</text>
<text x="47.9" y="79.1">512</text>
<text x="48" y="83.2">14</text>
<text x="50.1" y="81.1">*</text>
<text x="51.6" y="83.2">kOhms</text>
<text x="52.3" y="81.1">ln(2)</text>
<text x="52.7" y="79.1">Hz</text>
<text x="56.2" y="79.1">=&gt;</text>
<text x="58.2" y="81.1">*</text>
<text x="59" y="83.2">/</text>
<text x="60.3" y="81.1">RC</text>
<text x="60.5" y="79.1">T =</text>
<text x="61.5" y="83.2">C =</text>
<text x="65.4" y="79.1">1.95</text>
<text x="66.7" y="83.2">100n</text>
<text x="70.8" y="79.1">ms</text>
<text x="42.9" y="85.2">=&gt;</text>
<text x="46.4" y="87.3">take</text>
<text x="47.2" y="85.2">LM393</text>
<text x="51.5" y="87.3">into</text>
<text x="54.5" y="85.2">propagation</text>
<text x="56.3" y="87.3">account</text>
<text x="66.9" y="85.2">time</text>
<text x="72.2" y="85.2">to</text>
<text x="16.2" y="186">Sawtooth</text>
<text x="16.2" y="188">T_128</text>
<text x="16.2" y="190.1">T =</text>
<text x="21.1" y="190.1">R *</text>
<text x="22.9" y="188">=</text>
<text x="25.7" y="190.1">C</text>
<text x="25.7" y="188">7.8ms</text>
<text x="26" y="186">generator:</text>
<text x="18.5" y="192.1">=</text>
<text x="18.5" y="194.2">=</text>
<text x="21.3" y="192.1">10k</text>
<text x="21.3" y="194.2">1ms</text>
<text x="25.9" y="192.1">*</text>
<text x="26.4" y="194.2">&lt;&lt;</text>
<text x="28" y="192.1">100n</text>
<text x="30.7" y="194.2">T_128</text>
</g>
</svg>
